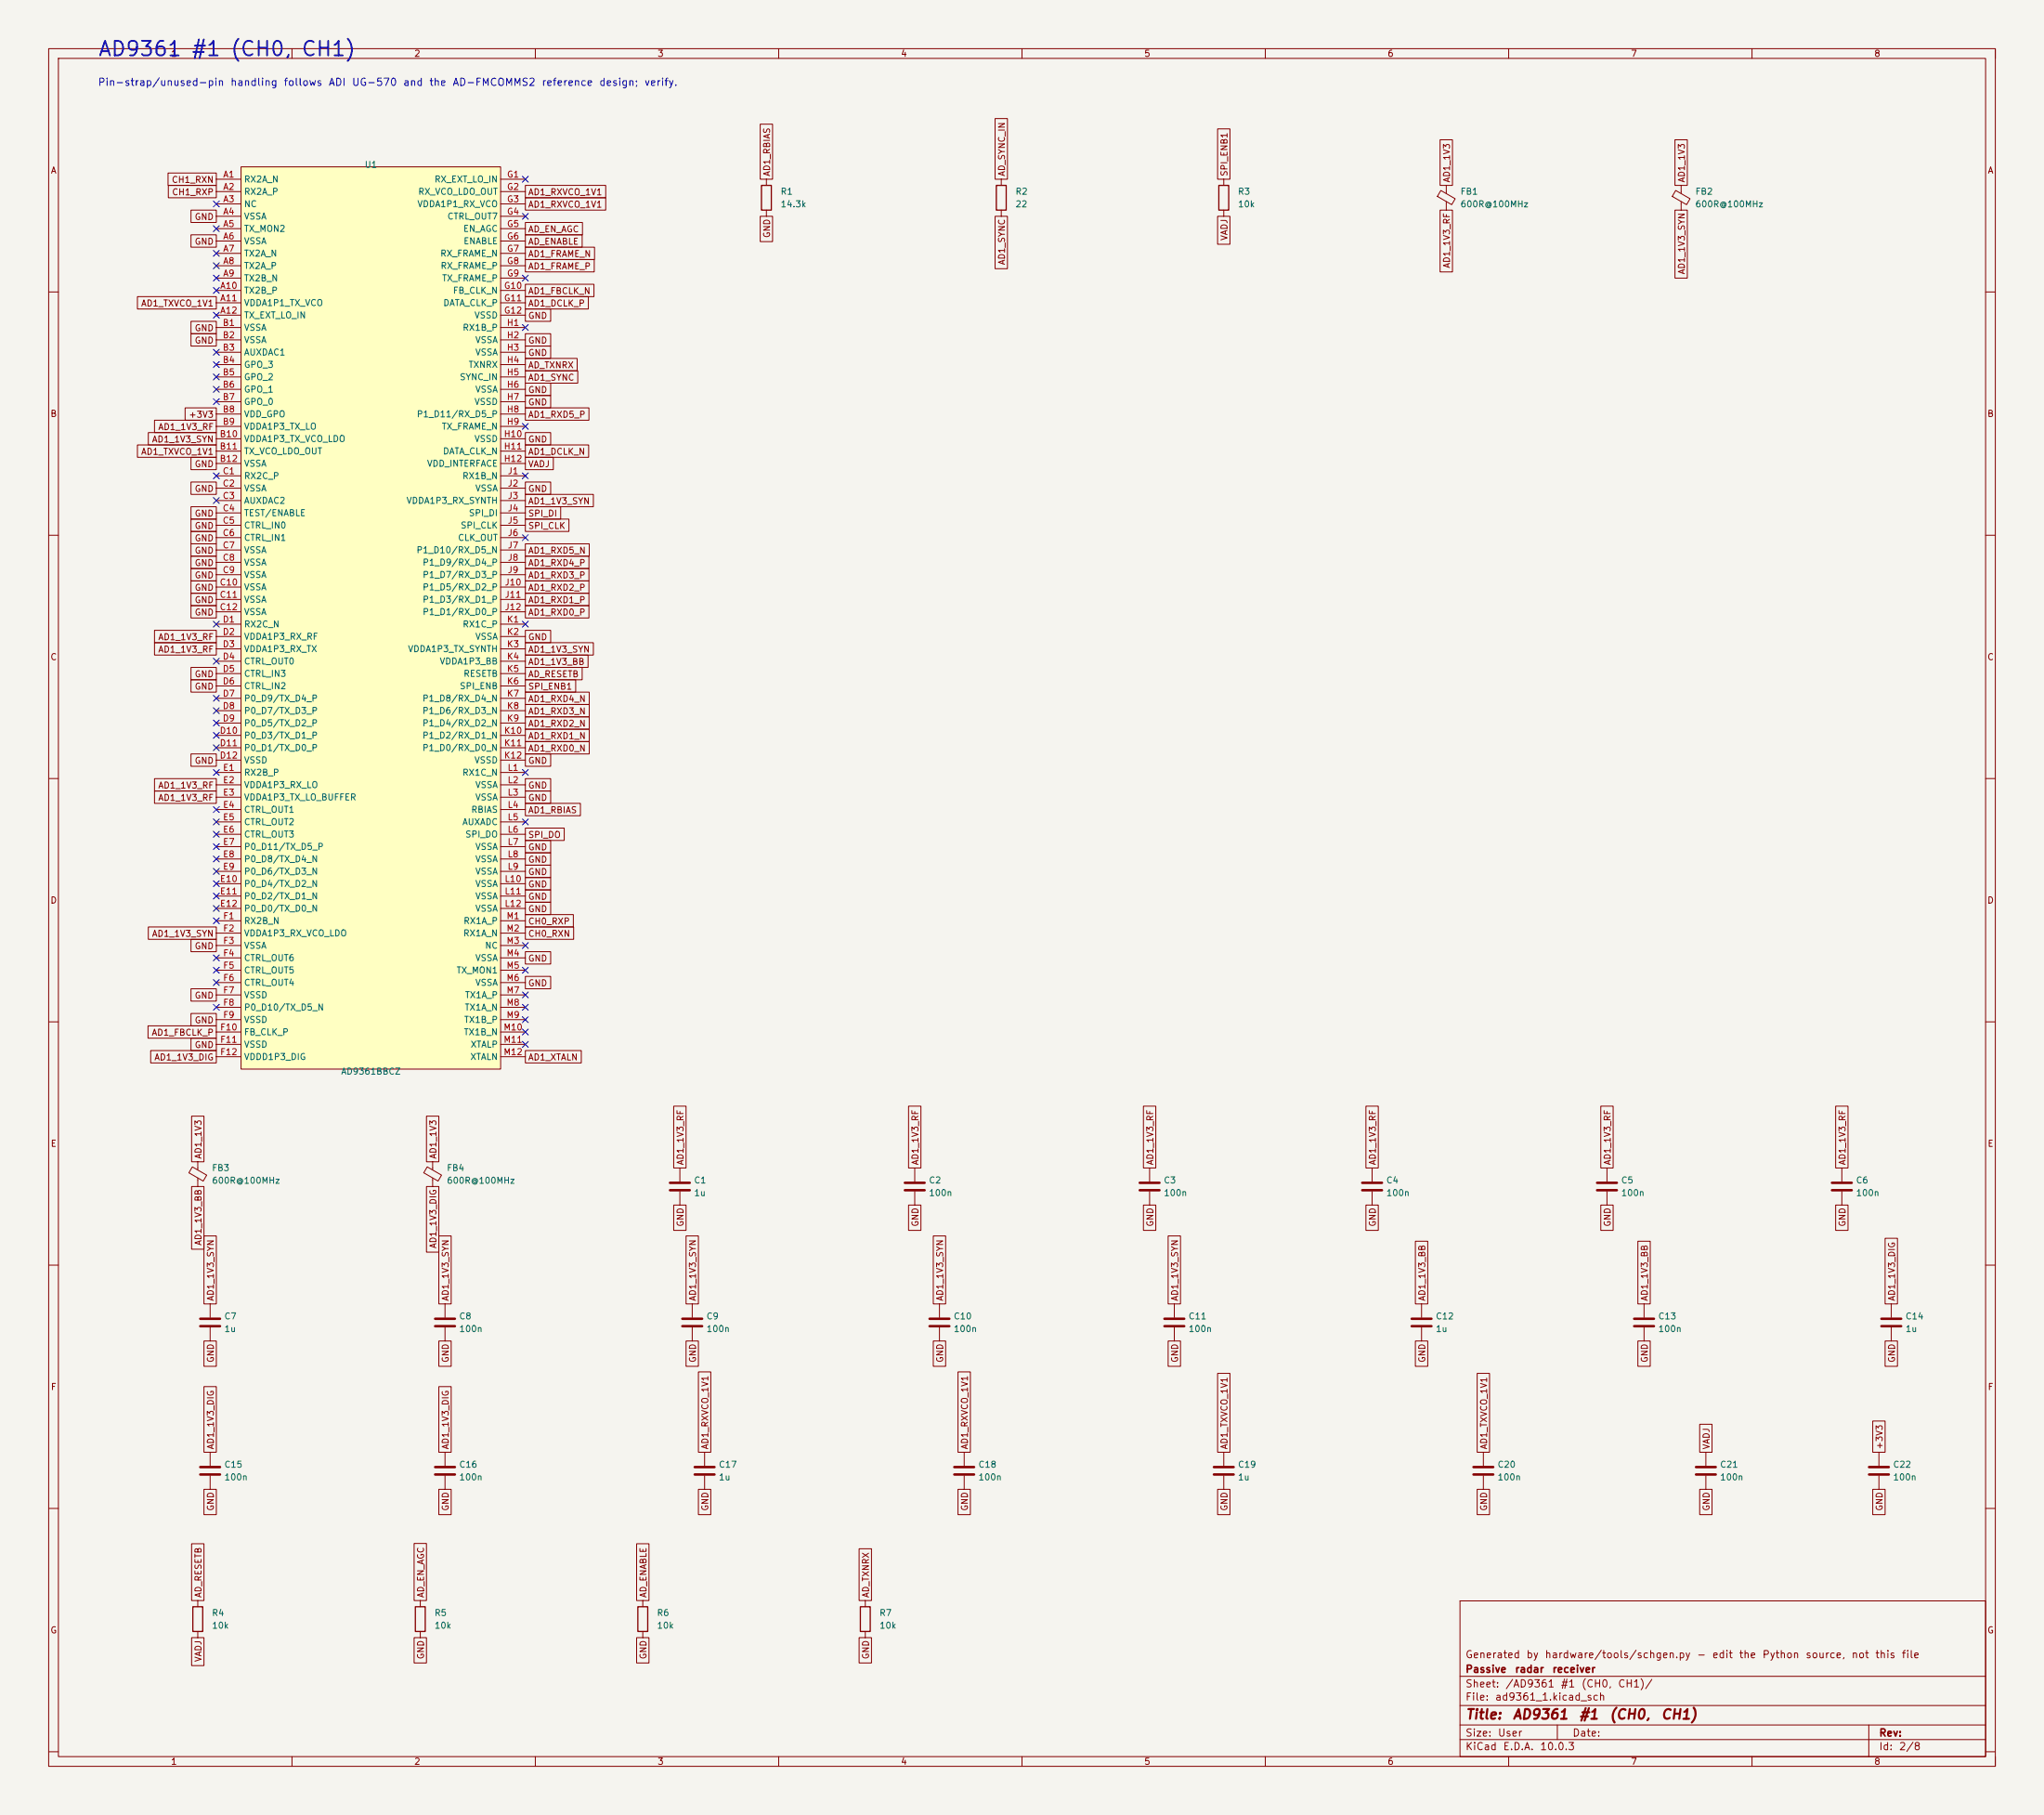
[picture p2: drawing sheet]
<svg xmlns="http://www.w3.org/2000/svg" width="420mm" height="373mm" viewBox="0 0 420 373" stroke-linecap="round" stroke-linejoin="round" font-family="sans-serif">
<path d="M0 0h420v373h-420z" fill="#f5f4ef" stroke="#f5f4ef" stroke-width=".19"/>
<g fill="none" stroke="#840000" stroke-width=".19">
<path d="M10 10h400v353h-400zM12 12h396v349h-396zM60 10v2M110 10v2M160 10v2M210 10v2M260 10v2M310 10v2M360 10v2M410 10v2M157.5 36.8v1.3M205.7 36.8v1.3"/>
<path d="M251.5 36.8v1.3M296.1 39.1l2.9 1.7-.7 1.3-2.9-1.7zM297.2 38.1v1.7M344.3 39.1l3 1.7-.7 1.3-3-1.7zM345.4 38.1v1.7M10 60h2M157.5 43.2v1.2M205.7 43.2v1.2M251.5 43.2v1.2M297.2 41.4v1.8M345.4 41.4v1.8M408 60h2"/>
<path d="M10 110h2M408 110h2M10 160h2M408 160h2M10 210h2M408 210h2M87.8 239.8l2.9 1.7-.7 1.2-2.9-1.7zM88.9 238.8v1.6M10 260h2M88.9 242.1v1.7M139.7 240v2.8M139.7 244.9v2.7"/>
<path d="M188 240v2.8M188 244.9v2.7M281.9 240v2.8M281.9 244.9v2.7M330.2 240v2.8M330.2 244.9v2.7M378.5 240v2.8M378.5 244.9v2.7M408 260h2M91.4 268v2.8M91.4 272.8v2.8M142.2 268v2.8"/>
<path d="M142.2 272.8v2.8M193 268v2.8M193 272.8v2.8M241.3 268v2.8M241.3 272.8v2.8M292.1 268v2.8M292.1 272.8v2.8M337.8 268v2.8M337.8 272.8v2.8M388.6 268v2.8M388.6 272.8v2.8M91.4 298.4v2.8"/>
<path d="M144.8 298.4v2.8M198.1 298.4v2.8M251.5 298.4v2.8M304.8 298.4v2.8M350.5 298.4v2.8M386.1 298.4v2.8M10 310h2M91.4 303.3v2.8M144.8 303.3v2.8M198.1 303.3v2.8M251.5 303.3v2.8M304.8 303.3v2.8"/>
<path d="M350.5 303.3v2.8M386.1 303.3v2.8M408 310h2M40.6 328.9v1.3M40.6 335.3v1.2M86.4 328.9v1.3M86.4 335.3v1.2M132.1 328.9v1.3M132.1 335.3v1.2M177.8 328.9v1.3M177.8 335.3v1.2M300 329h108v32h-108z"/>
<path d="M10 360h2M300 357.5h108M300 354.5h108M300 350.5h108M300 344.5h108M320 354.5v3M384 354.5v6.5M408 360h2M60 361v2M110 361v2M160 361v2M210 361v2"/>
<path d="M260 361v2M310 361v2M360 361v2M410 361v2"/>
</g>
<g fill="none" stroke="#840000" stroke-width=".51">
<path d="M137.7 243.1h4M137.7 244.6h4M185.9 243.1h4.1M185.9 244.6h4.1M279.9 243.1h4.1M279.9 244.6h4.1M328.2 243.1h4M328.2 244.6h4M376.4 243.1h4.1M376.4 244.6h4.1M89.4 271h4.1M89.4 272.5h4.1"/>
<path d="M140.2 271h4.1M140.2 272.5h4.1M191 271h4.1M191 272.5h4.1M239.3 271h4M239.3 272.5h4M290.1 271h4M290.1 272.5h4M335.8 271h4.1M335.8 272.5h4.1M386.6 271h4.1M386.6 272.5h4.1"/>
<path d="M89.4 301.5h4.1M89.4 303h4.1M142.7 301.5h4.1M142.7 303h4.1M196.1 301.5h4.1M196.1 303h4.1M249.4 301.5h4.1M249.4 303h4.1M302.8 301.5h4M302.8 303h4M348.5 301.5h4.1M348.5 303h4.1"/>
<path d="M384 301.5h4.1M384 303h4.1"/>
</g>
<path d="M156.5 38.1h2v5.1h-2zM204.7 38.1h2.1v5.1h-2.1zM250.4 38.1h2.1v5.1h-2.1zM39.6 330.2h2.1v5.1h-2.1zM85.3 330.2h2.1v5.1h-2.1zM131.1 330.2h2v5.1h-2zM176.8 330.2h2v5.1h-2z" fill="none" stroke="#840000" stroke-width=".25"/>
<path d="M49.5 34.3h53.4v185.4h-53.4z" fill="#ffffc2"/>
<g fill="none" stroke="#840000" stroke-width=".19">
<path d="M34.5 35.6h9.9v2.5h-9.9zM34.6 38.1h9.8v2.5h-9.8zM44.4 36.8h5.1M44.4 39.4h5.1M49.5 34.3h53.4v185.4h-53.4zM102.9 36.8h5M102.9 39.4h5M107.9 38.1h16.6v2.5h-16.6zM156.2 25.5h2.6v11.3h-2.6zM204.5 24.4h2.5v12.4h-2.5zM250.2 26.5h2.5v10.3h-2.5zM295.9 28.7h2.6v9.4h-2.6z"/>
<path d="M344.2 28.7h2.5v9.4h-2.5zM39.2 43.2h5.2v2.5h-5.2zM39.2 48.3h5.2v2.5h-5.2zM44.4 41.9h5.1M44.4 44.4h5.1M44.4 47h5.1M44.4 49.5h5.1M44.4 52.1h5.1M44.4 54.6h5.1M44.4 57.1h5.1M44.4 59.7h5.1M102.9 41.9h5"/>
<path d="M102.9 44.4h5M102.9 47h5M102.9 49.5h5M102.9 52.1h5M102.9 54.6h5M102.9 57.1h5M102.9 59.7h5M107.9 40.6h16.6v2.6h-16.6zM107.9 45.7h11.8v2.6h-11.8zM107.9 48.3h11.7v2.5h-11.7zM107.9 50.8h14.3v2.5h-14.3zM107.9 53.3h14.2v2.6h-14.2z"/>
<path d="M107.9 58.4h14.1v2.6h-14.1zM156.2 44.4h2.6v5.3h-2.6zM204.5 44.4h2.5v10.8h-2.5zM250.2 44.4h2.5v5.8h-2.5zM295.9 43.2h2.6v12.7h-2.6zM344.2 43.2h2.5v14h-2.5zM28.2 61h16.2v2.5h-16.2zM39.2 66h5.2v2.6h-5.2zM39.2 68.6h5.2v2.5h-5.2zM44.4 62.2h5.1M44.4 64.8h5.1M44.4 67.3h5.1"/>
<path d="M44.4 69.8h5.1M44.4 72.4h5.1M44.4 74.9h5.1M44.4 77.5h5.1M102.9 62.2h5M102.9 64.8h5M102.9 67.3h5M102.9 69.8h5M102.9 72.4h5M102.9 74.9h5M102.9 77.5h5M107.9 61h13v2.5h-13z"/>
<path d="M107.9 63.5h5.3v2.5h-5.3zM107.9 68.6h5.3v2.5h-5.3zM107.9 71.1h5.3v2.6h-5.3zM107.9 73.7h10.7v2.5h-10.7zM107.9 76.2h10.8v2.5h-10.8zM107.9 78.7h5.3v2.6h-5.3zM28.2 91.4h16.2v2.6h-16.2zM30.5 88.9h13.9v2.5h-13.9zM31.7 86.4h12.7v2.5h-12.7zM38 83.8h6.4v2.6h-6.4zM39.2 99.1h5.2v2.5h-5.2zM39.2 94h5.2v2.5h-5.2z"/>
<path d="M44.4 80h5.1M44.4 82.5h5.1M44.4 85.1h5.1M44.4 87.6h5.1M44.4 90.2h5.1M44.4 92.7h5.1M44.4 95.2h5.1M44.4 97.8h5.1M102.9 80h5M102.9 82.5h5M102.9 85.1h5M102.9 87.6h5"/>
<path d="M102.9 90.2h5M102.9 92.7h5M102.9 95.2h5M102.9 97.8h5M107.9 94h5.8v2.5h-5.8zM107.9 99.1h5.3v2.5h-5.3zM107.9 81.3h5.3v2.5h-5.3zM107.9 83.8h13.1v2.6h-13.1zM107.9 88.9h5.3v2.5h-5.3zM107.9 91.4h13.1v2.6h-13.1zM39.2 104.1h5.2v2.6h-5.2zM39.2 106.7h5.2v2.5h-5.2z"/>
<path d="M39.2 109.2h5.2v2.6h-5.2zM39.2 111.8h5.2v2.5h-5.2zM39.2 114.3h5.2v2.5h-5.2zM39.2 116.8h5.2v2.6h-5.2zM39.2 119.4h5.2v2.5h-5.2zM44.4 100.3h5.1M44.4 102.9h5.1M44.4 105.4h5.1M44.4 107.9h5.1M44.4 110.5h5.1M44.4 113h5.1M44.4 115.6h5.1"/>
<path d="M44.4 118.1h5.1M102.9 100.3h5M102.9 102.9h5M102.9 105.4h5M102.9 107.9h5M102.9 110.5h5M102.9 113h5M102.9 115.6h5M102.9 118.1h5M107.9 101.6h14v2.5h-14zM107.9 104.1h7.3v2.6h-7.3zM107.9 106.7h9v2.5h-9z"/>
<path d="M107.9 111.8h13.2v2.5h-13.2zM107.9 114.3h13.1v2.5h-13.1zM107.9 116.8h13.1v2.6h-13.1zM107.9 119.4h13.1v2.5h-13.1zM31.7 129.5h12.7v2.6h-12.7zM31.7 132.1h12.7v2.5h-12.7zM39.2 121.9h5.2v2.6h-5.2zM39.2 124.5h5.2v2.5h-5.2zM39.2 137.2h5.2v2.5h-5.2zM39.2 139.7h5.2v2.5h-5.2zM44.4 120.6h5.1M44.4 123.2h5.1"/>
<path d="M44.4 125.7h5.1M44.4 128.3h5.1M44.4 130.8h5.1M44.4 133.3h5.1M44.4 135.9h5.1M44.4 138.4h5.1M102.9 120.6h5M102.9 123.2h5M102.9 125.7h5M102.9 128.3h5M102.9 130.8h5M102.9 133.3h5"/>
<path d="M102.9 135.9h5M102.9 138.4h5M107.9 121.9h13.1v2.6h-13.1zM107.9 124.5h13.1v2.5h-13.1zM107.9 129.5h5.3v2.6h-5.3zM107.9 132.1h14v2.5h-14zM107.9 134.6h12.9v2.6h-12.9zM107.9 137.2h11.7v2.5h-11.7zM107.9 139.7h10.4v2.5h-10.4zM39.2 154.9h5.2v2.6h-5.2zM44.4 141h5.1M44.4 143.5h5.1"/>
<path d="M44.4 146h5.1M44.4 148.6h5.1M44.4 151.1h5.1M44.4 153.7h5.1M44.4 156.2h5.1M44.4 158.7h5.1M102.9 141h5M102.9 143.5h5M102.9 146h5M102.9 148.6h5M102.9 151.1h5M102.9 153.7h5"/>
<path d="M102.9 156.2h5M102.9 158.7h5M107.9 142.2h13.2v2.6h-13.2zM107.9 144.8h13.2v2.5h-13.2zM107.9 147.3h13.2v2.6h-13.2zM107.9 149.9h13.2v2.5h-13.2zM107.9 152.4h13.2v2.5h-13.2zM107.9 154.9h5.3v2.6h-5.3zM31.7 160h12.7v2.6h-12.7zM31.7 162.6h12.7v2.5h-12.7zM44.4 161.3h5.1M44.4 163.8h5.1"/>
<path d="M44.4 166.4h5.1M44.4 168.9h5.1M44.4 171.4h5.1M44.4 174h5.1M44.4 176.5h5.1M44.4 179.1h5.1M102.9 161.3h5M102.9 163.8h5M102.9 166.4h5M102.9 168.9h5M102.9 171.4h5M102.9 174h5"/>
<path d="M102.9 176.5h5M102.9 179.1h5M107.9 160h5.3v2.6h-5.3zM107.9 162.6h5.3v2.5h-5.3zM107.9 165.1h11.4v2.5h-11.4zM107.9 170.2h8v2.5h-8zM107.9 172.7h5.3v2.6h-5.3zM107.9 175.3h5.3v2.5h-5.3zM107.9 177.8h5.3v2.5h-5.3zM30.5 190.5h13.9v2.5h-13.9zM39.2 193h5.2v2.6h-5.2zM44.4 181.6h5.1"/>
<path d="M44.4 184.1h5.1M44.4 186.7h5.1M44.4 189.2h5.1M44.4 191.8h5.1M44.4 194.3h5.1M44.4 196.8h5.1M44.4 199.4h5.1M102.9 181.6h5M102.9 184.1h5M102.9 186.7h5M102.9 189.2h5M102.9 191.8h5"/>
<path d="M102.9 194.3h5M102.9 196.8h5M102.9 199.4h5M107.9 180.3h5.3v2.6h-5.3zM107.9 182.9h5.3v2.5h-5.3zM107.9 188h9.9v2.5h-9.9zM107.9 185.4h5.3v2.6h-5.3zM107.9 190.5h10v2.5h-10zM107.9 195.6h5.3v2.5h-5.3zM30.4 210.8h14v2.6h-14zM31 215.9h13.4v2.5h-13.4zM39.2 203.2h5.2v2.5h-5.2z"/>
<path d="M39.2 208.3h5.2v2.5h-5.2zM39.2 213.4h5.2v2.5h-5.2zM44.4 201.9h5.1M44.4 204.5h5.1M44.4 207h5.1M44.4 209.5h5.1M44.4 212.1h5.1M44.4 214.6h5.1M44.4 217.2h5.1M102.9 201.9h5M102.9 204.5h5M102.9 207h5"/>
<path d="M102.9 209.5h5M102.9 212.1h5M102.9 214.6h5M102.9 217.2h5M107.9 215.9h11.5v2.5h-11.5zM107.9 200.7h5.3v2.5h-5.3zM39.4 229.4h2.5v9.4h-2.5zM39.5 239.8l3 1.7-.7 1.2-3-1.7zM40.6 238.8v1.6M87.6 229.4h2.6v9.4h-2.6zM138.4 227.3h2.6v12.7h-2.6zM186.7 227.3h2.5v12.7h-2.5z"/>
<path d="M234.9 227.3h2.6v12.7h-2.6zM280.7 227.3h2.5v12.7h-2.5zM328.9 227.3h2.6v12.7h-2.6zM377.2 227.3h2.5v12.7h-2.5zM39.4 243.8h2.5v12.9h-2.5zM40.6 242.1v1.7M41.9 254h2.6v14h-2.6zM87.6 243.8h2.6v13.5h-2.6zM90.2 254h2.5v14h-2.5zM138.4 247.6h2.6v5.3h-2.6zM141 254h2.5v14h-2.5zM186.7 247.6h2.5v5.3h-2.5z"/>
<path d="M191.8 254h2.5v14h-2.5zM234.9 247.6h2.6v5.3h-2.6zM236.2 240v2.8M236.2 244.9v2.7M240 254h2.6v14h-2.6zM280.7 247.6h2.5v5.3h-2.5zM290.8 255.1h2.6v12.9h-2.6zM328.9 247.6h2.6v5.3h-2.6zM336.5 255.1h2.6v12.9h-2.6zM377.2 247.6h2.5v5.3h-2.5zM387.3 254.5h2.6v13.5h-2.6zM41.9 275.6h2.6v5.2h-2.6z"/>
<path d="M43.2 268v2.8M43.2 272.8v2.8M90.2 275.6h2.5v5.2h-2.5zM141 275.6h2.5v5.2h-2.5zM191.8 275.6h2.5v5.2h-2.5zM240 275.6h2.6v5.2h-2.6zM290.8 275.6h2.6v5.2h-2.6zM336.5 275.6h2.6v5.2h-2.6zM387.3 275.6h2.6v5.2h-2.6zM41.9 285h2.6v13.4h-2.6zM43.2 298.4v2.8M90.2 285h2.5v13.4h-2.5z"/>
<path d="M143.5 281.9h2.6v16.5h-2.6zM196.8 281.9h2.6v16.5h-2.6zM250.2 282.2h2.5v16.2h-2.5zM303.5 282.2h2.6v16.2h-2.6zM349.2 292.7h2.6v5.7h-2.6zM384.8 292h2.6v6.4h-2.6zM39.4 317.3h2.5v11.6h-2.5zM41.9 306.1h2.6v5.2h-2.6zM43.2 303.3v2.8M85.1 317.2h2.5v11.7h-2.5zM90.2 306.1h2.5v5.2h-2.5zM130.8 317.3h2.6v11.6h-2.6z"/>
<path d="M143.5 306.1h2.6v5.2h-2.6zM176.5 318.3h2.6v10.6h-2.6zM196.8 306.1h2.6v5.2h-2.6zM250.2 306.1h2.5v5.2h-2.5zM303.5 306.1h2.6v5.2h-2.6zM349.2 306.1h2.6v5.2h-2.6zM384.8 306.1h2.6v5.2h-2.6zM39.4 336.5h2.5v5.8h-2.5zM85.1 336.5h2.5v5.3h-2.5zM130.8 336.5h2.6v5.3h-2.6zM176.5 336.5h2.6v5.3h-2.6z"/>
</g>
<path d="M234.2 243.1h4.1M234.2 244.6h4.1M41.1 271h4.1M41.1 272.5h4.1M41.1 301.5h4.1M41.1 303h4.1" fill="none" stroke="#840000" stroke-width=".51"/>
<g fill="none" stroke="#000084" stroke-width=".19">
<path d="M107.3 36.2l1.3 1.2M108.6 36.2l-1.3 1.2M43.8 54l1.3 1.2M43.8 41.3l1.3 1.2M43.8 46.4l1.3 1.2M43.8 59.1l1.3 1.2M43.8 51.5l1.3 1.2M43.8 56.5l1.3 1.3M45.1 54l-1.3 1.2M45.1 41.3l-1.3 1.2M45.1 46.4l-1.3 1.2M45.1 59.1l-1.3 1.2"/>
<path d="M45.1 51.5l-1.3 1.2M45.1 56.5l-1.3 1.3M107.3 56.5l1.3 1.3M107.3 43.8l1.3 1.3M108.6 56.5l-1.3 1.3M108.6 43.8l-1.3 1.3M43.8 79.4l1.3 1.2M43.8 64.2l1.3 1.2M43.8 71.8l1.3 1.2M43.8 74.3l1.3 1.2M43.8 76.9l1.3 1.2M45.1 79.4l-1.3 1.2"/>
<path d="M45.1 64.2l-1.3 1.2M45.1 71.8l-1.3 1.2M45.1 74.3l-1.3 1.2M45.1 76.9l-1.3 1.2M107.3 66.7l1.3 1.2M108.6 66.7l-1.3 1.2M43.8 81.9l1.3 1.3M43.8 97.2l1.3 1.2M45.1 81.9l-1.3 1.3M45.1 97.2l-1.3 1.2M107.3 97.2l1.3 1.2M107.3 87l1.3 1.2"/>
<path d="M108.6 87l-1.3 1.2M108.6 97.2l-1.3 1.2M43.8 102.3l1.3 1.2M45.1 102.3l-1.3 1.2M107.3 109.9l1.3 1.2M108.6 109.9l-1.3 1.2M43.8 135.3l1.3 1.2M43.8 127.7l1.3 1.2M45.1 135.3l-1.3 1.2M45.1 127.7l-1.3 1.2M107.3 127.7l1.3 1.2M108.6 127.7l-1.3 1.2"/>
<path d="M43.8 158.1l1.3 1.3M43.8 153.1l1.3 1.2M43.8 150.5l1.3 1.2M43.8 148l1.3 1.2M43.8 145.4l1.3 1.3M43.8 142.9l1.3 1.2M45.1 158.1l-1.3 1.3M45.1 153.1l-1.3 1.2M45.1 150.5l-1.3 1.2M45.1 148l-1.3 1.2M45.1 145.4l-1.3 1.3M45.1 142.9l-1.3 1.2"/>
<path d="M107.3 158.1l1.3 1.3M108.6 158.1l-1.3 1.3M43.8 170.8l1.3 1.3M43.8 178.5l1.3 1.2M43.8 175.9l1.3 1.2M43.8 173.4l1.3 1.2M43.8 168.3l1.3 1.2M43.8 165.8l1.3 1.2M45.1 170.8l-1.3 1.3M45.1 178.5l-1.3 1.2M45.1 175.9l-1.3 1.2M45.1 173.4l-1.3 1.2"/>
<path d="M45.1 168.3l-1.3 1.2M45.1 165.8l-1.3 1.2M107.3 168.3l1.3 1.2M108.6 168.3l-1.3 1.2M43.8 196.2l1.3 1.3M43.8 188.6l1.3 1.2M43.8 186.1l1.3 1.2M43.8 183.5l1.3 1.3M43.8 181l1.3 1.2M43.8 198.8l1.3 1.2M45.1 196.2l-1.3 1.3M45.1 188.6l-1.3 1.2"/>
<path d="M45.1 186.1l-1.3 1.2M45.1 183.5l-1.3 1.3M45.1 181l-1.3 1.2M45.1 198.8l-1.3 1.2M107.3 193.7l1.3 1.2M107.3 198.8l1.3 1.2M108.6 193.7l-1.3 1.2M108.6 198.8l-1.3 1.2M43.8 201.3l1.3 1.2M43.8 206.4l1.3 1.2M45.1 201.3l-1.3 1.2M45.1 206.4l-1.3 1.2"/>
<path d="M107.3 203.9l1.3 1.2M107.3 206.4l1.3 1.2M107.3 214l1.3 1.2M107.3 211.5l1.3 1.2M107.3 208.9l1.3 1.3M108.6 203.9l-1.3 1.2M108.6 206.4l-1.3 1.2M108.6 214l-1.3 1.2M108.6 211.5l-1.3 1.2M108.6 208.9l-1.3 1.3"/>
</g>
<text font-size="3" fill="#0000c2" x="20" y="12.3">AD9361 #1 (CH0, CH1)</text>
<g font-size="2" fill="#840000">
<text x="301" y="353.8">Title:</text>
<text x="310.7" y="353.8">AD9361</text>
<text x="324.3" y="353.8">#1</text>
<text x="330.6" y="353.8">(CH0,</text>
<text x="341.2" y="353.8">CH1)</text>
</g>
<g font-size="1.5" fill="#0000c2">
<text x="20" y="18">Pin-strap/unused-pin</text>
<text x="47.2" y="18">handling</text>
<text x="58.2" y="18">follows</text>
<text x="67.4" y="18">ADI</text>
<text x="72.2" y="18">UG-570</text>
<text x="82.7" y="18">and</text>
<text x="88.1" y="18">the</text>
<text x="92.9" y="18">AD-FMCOMMS2</text>
<text x="111.2" y="18">reference</text>
<text x="123" y="18">design;</text>
<text x="132.3" y="18">verify.</text>
</g>
<g font-size="1.5" fill="#840000">
<text x="301" y="341.1">Generated</text>
<text x="313.5" y="341.1">by</text>
<text x="317.3" y="341.1">hardware/tools/schgen.py</text>
<text x="348.5" y="341.1">-</text>
<text x="351.7" y="341.1">edit</text>
<text x="357.2" y="341.1">the</text>
<text x="362" y="341.1">Python</text>
<text x="370.9" y="341.1">source,</text>
<text x="380.3" y="341.1">not</text>
<text x="385.2" y="341.1">this</text>
<text x="390.6" y="341.1">file</text>
<text x="301" y="347.1">Sheet:</text>
<text x="301" y="344.1">Passive</text>
<text x="309.2" y="347.1">/AD9361</text>
<text x="311.2" y="344.1">radar</text>
<text x="318.8" y="344.1">receiver</text>
<text x="320.6" y="347.1">#1</text>
<text x="324.8" y="347.1">(CH0,</text>
<text x="332.3" y="347.1">CH1)/</text>
<text x="301" y="349.8">File:</text>
<text x="307.1" y="349.8">ad9361_1.kicad_sch</text>
<text x="301" y="357.2">Size:</text>
<text x="307.7" y="357.2">User</text>
<text x="323" y="357.2">Date:</text>
<text x="386" y="357.2">Rev:</text>
<text x="301" y="360">KiCad</text>
<text x="308.7" y="360">E.D.A.</text>
<text x="316.3" y="360">10.0.3</text>
<text x="386" y="360">Id:</text>
<text x="390.1" y="360">2/8</text>
</g>
<g font-size="1.3" fill="#840000">
<text x="35" y="12">1</text>
<text x="85" y="12">2</text>
<text x="135" y="12">3</text>
<text x="185" y="12">4</text>
<text x="235" y="12">5</text>
<text x="285" y="12">6</text>
<text x="335" y="12">7</text>
<text x="385" y="12">8</text>
<text x="10.3" y="36">A</text>
<text x="408.3" y="36">A</text>
<text x="35.2" y="37.9">CH1_RXN</text>
<text x="35.2" y="40.4">CH1_RXP</text>
<text x="108.4" y="40.4">AD1_RXVCO_1V1</text>
<text x="158.5" y="36.4" transform="rotate(-90 158.5 36.4)">AD1_RBIAS</text>
<text x="206.8" y="36.4" transform="rotate(-90 206.8 36.4)">AD_SYNC_IN</text>
<text x="252.5" y="36.4" transform="rotate(-90 252.5 36.4)">SPI_ENB1</text>
<text x="298.2" y="37.6" transform="rotate(-90 298.2 37.6)">AD1_1V3</text>
<text x="346.5" y="37.6" transform="rotate(-90 346.5 37.6)">AD1_1V3</text>
<text x="39.9" y="45.5">GND</text>
<text x="108.4" y="43">AD1_RXVCO_1V1</text>
<text x="39.9" y="50.6">GND</text>
<text x="108.4" y="48.1">AD_EN_AGC</text>
<text x="108.4" y="50.6">AD_ENABLE</text>
<text x="108.4" y="53.1">AD1_FRAME_N</text>
<text x="158.5" y="49" transform="rotate(-90 158.5 49)">GND</text>
<text x="252.5" y="49.5" transform="rotate(-90 252.5 49.5)">VADJ</text>
<text x="108.4" y="55.7">AD1_FRAME_P</text>
<text x="206.8" y="54.6" transform="rotate(-90 206.8 54.6)">AD1_SYNC</text>
<text x="298.2" y="55.2" transform="rotate(-90 298.2 55.2)">AD1_1V3_RF</text>
<text x="346.5" y="56.5" transform="rotate(-90 346.5 56.5)">AD1_1V3_SYN</text>
<text x="28.9" y="63.3">AD1_TXVCO_1V1</text>
<text x="108.4" y="60.8">AD1_FBCLK_N</text>
<text x="108.4" y="63.3">AD1_DCLK_P</text>
<text x="108.4" y="65.8">GND</text>
<text x="39.9" y="68.4">GND</text>
<text x="39.9" y="70.9">GND</text>
<text x="108.4" y="70.9">GND</text>
<text x="108.4" y="73.5">GND</text>
<text x="108.4" y="76">AD_TXNRX</text>
<text x="108.4" y="78.5">AD1_SYNC</text>
<text x="108.4" y="81.1">GND</text>
<text x="108.4" y="83.6">GND</text>
<text x="10.3" y="86">B</text>
<text x="32.4" y="88.7">AD1_1V3_RF</text>
<text x="38.7" y="86.2">+3V3</text>
<text x="108.4" y="86.2">AD1_RXD5_P</text>
<text x="408.3" y="86">B</text>
<text x="28.9" y="93.8">AD1_TXVCO_1V1</text>
<text x="31.1" y="91.2">AD1_1V3_SYN</text>
<text x="108.4" y="91.2">GND</text>
<text x="108.4" y="93.8">AD1_DCLK_N</text>
<text x="39.9" y="101.4">GND</text>
<text x="39.9" y="96.3">GND</text>
<text x="108.4" y="96.3">VADJ</text>
<text x="108.4" y="101.4">GND</text>
<text x="39.9" y="106.5">GND</text>
<text x="108.4" y="103.9">AD1_1V3_SYN</text>
<text x="108.4" y="106.5">SPI_DI</text>
<text x="39.9" y="109">GND</text>
<text x="39.9" y="111.6">GND</text>
<text x="108.4" y="109">SPI_CLK</text>
<text x="39.9" y="114.1">GND</text>
<text x="39.9" y="116.6">GND</text>
<text x="39.9" y="119.2">GND</text>
<text x="108.4" y="114.1">AD1_RXD5_N</text>
<text x="108.4" y="116.6">AD1_RXD4_P</text>
<text x="108.4" y="119.2">AD1_RXD3_P</text>
<text x="39.9" y="121.7">GND</text>
<text x="39.9" y="124.3">GND</text>
<text x="108.4" y="121.7">AD1_RXD2_P</text>
<text x="108.4" y="124.3">AD1_RXD1_P</text>
<text x="32.4" y="131.9">AD1_1V3_RF</text>
<text x="39.9" y="126.8">GND</text>
<text x="108.4" y="126.8">AD1_RXD0_P</text>
<text x="108.4" y="131.9">GND</text>
<text x="10.3" y="136">C</text>
<text x="32.4" y="134.4">AD1_1V3_RF</text>
<text x="108.4" y="134.4">AD1_1V3_SYN</text>
<text x="108.4" y="137">AD1_1V3_BB</text>
<text x="408.3" y="136">C</text>
<text x="39.9" y="139.5">GND</text>
<text x="39.9" y="142">GND</text>
<text x="108.4" y="139.5">AD_RESETB</text>
<text x="108.4" y="142">SPI_ENB1</text>
<text x="108.4" y="144.6">AD1_RXD4_N</text>
<text x="108.4" y="147.1">AD1_RXD3_N</text>
<text x="108.4" y="149.7">AD1_RXD2_N</text>
<text x="108.4" y="152.2">AD1_RXD1_N</text>
<text x="108.4" y="154.7">AD1_RXD0_N</text>
<text x="39.9" y="157.3">GND</text>
<text x="108.4" y="157.3">GND</text>
<text x="32.4" y="162.4">AD1_1V3_RF</text>
<text x="32.4" y="164.9">AD1_1V3_RF</text>
<text x="108.4" y="162.4">GND</text>
<text x="108.4" y="164.9">GND</text>
<text x="108.4" y="167.4">AD1_RBIAS</text>
<text x="108.4" y="172.5">SPI_DO</text>
<text x="108.4" y="175.1">GND</text>
<text x="108.4" y="177.6">GND</text>
<text x="10.3" y="186">D</text>
<text x="108.4" y="180.1">GND</text>
<text x="108.4" y="182.7">GND</text>
<text x="108.4" y="185.2">GND</text>
<text x="408.3" y="186">D</text>
<text x="108.4" y="190.3">CH0_RXP</text>
<text x="108.4" y="187.8">GND</text>
<text x="31.1" y="192.8">AD1_1V3_SYN</text>
<text x="39.9" y="195.4">GND</text>
<text x="108.4" y="192.8">CH0_RXN</text>
<text x="108.4" y="197.9">GND</text>
<text x="108.4" y="203">GND</text>
<text x="39.9" y="205.5">GND</text>
<text x="31.1" y="213.2">AD1_FBCLK_P</text>
<text x="39.9" y="210.6">GND</text>
<text x="39.9" y="215.7">GND</text>
<text x="31.6" y="218.2">AD1_1V3_DIG</text>
<text x="108.4" y="218.2">AD1_XTALN</text>
<text x="10.3" y="236">E</text>
<text x="41.7" y="238.3" transform="rotate(-90 41.7 238.3)">AD1_1V3</text>
<text x="90" y="238.3" transform="rotate(-90 90 238.3)">AD1_1V3</text>
<text x="140.8" y="239.6" transform="rotate(-90 140.8 239.6)">AD1_1V3_RF</text>
<text x="189" y="239.6" transform="rotate(-90 189 239.6)">AD1_1V3_RF</text>
<text x="237.3" y="239.6" transform="rotate(-90 237.3 239.6)">AD1_1V3_RF</text>
<text x="283" y="239.6" transform="rotate(-90 283 239.6)">AD1_1V3_RF</text>
<text x="331.3" y="239.6" transform="rotate(-90 331.3 239.6)">AD1_1V3_RF</text>
<text x="379.5" y="239.6" transform="rotate(-90 379.5 239.6)">AD1_1V3_RF</text>
<text x="408.3" y="236">E</text>
<text x="41.7" y="256.1" transform="rotate(-90 41.7 256.1)">AD1_1V3_BB</text>
<text x="90" y="256.7" transform="rotate(-90 90 256.7)">AD1_1V3_DIG</text>
<text x="140.8" y="252.2" transform="rotate(-90 140.8 252.2)">GND</text>
<text x="189" y="252.2" transform="rotate(-90 189 252.2)">GND</text>
<text x="237.3" y="252.2" transform="rotate(-90 237.3 252.2)">GND</text>
<text x="283" y="252.2" transform="rotate(-90 283 252.2)">GND</text>
<text x="331.3" y="252.2" transform="rotate(-90 331.3 252.2)">GND</text>
<text x="379.5" y="252.2" transform="rotate(-90 379.5 252.2)">GND</text>
<text x="44.2" y="267.5" transform="rotate(-90 44.2 267.5)">AD1_1V3_SYN</text>
<text x="92.5" y="267.5" transform="rotate(-90 92.5 267.5)">AD1_1V3_SYN</text>
<text x="143.3" y="267.5" transform="rotate(-90 143.3 267.5)">AD1_1V3_SYN</text>
<text x="194.1" y="267.5" transform="rotate(-90 194.1 267.5)">AD1_1V3_SYN</text>
<text x="242.4" y="267.5" transform="rotate(-90 242.4 267.5)">AD1_1V3_SYN</text>
<text x="293.2" y="267.5" transform="rotate(-90 293.2 267.5)">AD1_1V3_BB</text>
<text x="338.9" y="267.5" transform="rotate(-90 338.9 267.5)">AD1_1V3_BB</text>
<text x="389.7" y="267.5" transform="rotate(-90 389.7 267.5)">AD1_1V3_DIG</text>
<text x="44.2" y="280.1" transform="rotate(-90 44.2 280.1)">GND</text>
<text x="92.5" y="280.1" transform="rotate(-90 92.5 280.1)">GND</text>
<text x="143.3" y="280.1" transform="rotate(-90 143.3 280.1)">GND</text>
<text x="194.1" y="280.1" transform="rotate(-90 194.1 280.1)">GND</text>
<text x="242.4" y="280.1" transform="rotate(-90 242.4 280.1)">GND</text>
<text x="293.2" y="280.1" transform="rotate(-90 293.2 280.1)">GND</text>
<text x="338.9" y="280.1" transform="rotate(-90 338.9 280.1)">GND</text>
<text x="389.7" y="280.1" transform="rotate(-90 389.7 280.1)">GND</text>
<text x="10.3" y="286">F</text>
<text x="408.3" y="286">F</text>
<text x="44.2" y="298" transform="rotate(-90 44.2 298)">AD1_1V3_DIG</text>
<text x="92.5" y="298" transform="rotate(-90 92.5 298)">AD1_1V3_DIG</text>
<text x="145.8" y="298" transform="rotate(-90 145.8 298)">AD1_RXVCO_1V1</text>
<text x="199.2" y="298" transform="rotate(-90 199.2 298)">AD1_RXVCO_1V1</text>
<text x="252.5" y="298" transform="rotate(-90 252.5 298)">AD1_TXVCO_1V1</text>
<text x="305.9" y="298" transform="rotate(-90 305.9 298)">AD1_TXVCO_1V1</text>
<text x="351.6" y="298" transform="rotate(-90 351.6 298)">VADJ</text>
<text x="387.1" y="298" transform="rotate(-90 387.1 298)">+3V3</text>
<text x="44.2" y="310.6" transform="rotate(-90 44.2 310.6)">GND</text>
<text x="92.5" y="310.6" transform="rotate(-90 92.5 310.6)">GND</text>
<text x="145.8" y="310.6" transform="rotate(-90 145.8 310.6)">GND</text>
<text x="199.2" y="310.6" transform="rotate(-90 199.2 310.6)">GND</text>
<text x="252.5" y="310.6" transform="rotate(-90 252.5 310.6)">GND</text>
<text x="305.9" y="310.6" transform="rotate(-90 305.9 310.6)">GND</text>
<text x="351.6" y="310.6" transform="rotate(-90 351.6 310.6)">GND</text>
<text x="387.1" y="310.6" transform="rotate(-90 387.1 310.6)">GND</text>
<text x="41.7" y="328.5" transform="rotate(-90 41.7 328.5)">AD_RESETB</text>
<text x="87.4" y="328.5" transform="rotate(-90 87.4 328.5)">AD_EN_AGC</text>
<text x="133.1" y="328.5" transform="rotate(-90 133.1 328.5)">AD_ENABLE</text>
<text x="178.9" y="328.5" transform="rotate(-90 178.9 328.5)">AD_TXNRX</text>
<text x="10.3" y="336">G</text>
<text x="408.3" y="336">G</text>
<text x="41.7" y="341.6" transform="rotate(-90 41.7 341.6)">VADJ</text>
<text x="87.4" y="341.1" transform="rotate(-90 87.4 341.1)">GND</text>
<text x="133.1" y="341.1" transform="rotate(-90 133.1 341.1)">GND</text>
<text x="178.9" y="341.1" transform="rotate(-90 178.9 341.1)">GND</text>
<text x="35" y="363">1</text>
<text x="85" y="363">2</text>
<text x="135" y="363">3</text>
<text x="185" y="363">4</text>
<text x="235" y="363">5</text>
<text x="285" y="363">6</text>
<text x="335" y="363">7</text>
<text x="385" y="363">8</text>
</g>
<g font-size="1.3" fill="#006464">
<text x="74.8" y="34.8">U1</text>
<text x="50" y="37.8">RX2A_N</text>
<text x="50" y="40.3">RX2A_P</text>
<text x="85.8" y="40.3">RX_VCO_LDO_OUT</text>
<text x="89.2" y="37.8">RX_EXT_LO_IN</text>
<text x="160.3" y="40.3">R1</text>
<text x="208.5" y="40.3">R2</text>
<text x="254.3" y="40.3">R3</text>
<text x="300" y="40.3">FB1</text>
<text x="348.2" y="40.3">FB2</text>
<text x="50" y="42.9">NC</text>
<text x="50" y="45.4">VSSA</text>
<text x="50" y="48">TX_MON2</text>
<text x="85.6" y="42.9">VDDA1P1_RX_VCO</text>
<text x="91.8" y="45.4">CTRL_OUT7</text>
<text x="95.1" y="48">EN_AGC</text>
<text x="160.3" y="42.9">14.3k</text>
<text x="208.5" y="42.9">22</text>
<text x="254.3" y="42.9">10k</text>
<text x="300" y="42.9">600R@100MHz</text>
<text x="348.2" y="42.9">600R@100MHz</text>
<text x="50" y="50.5">VSSA</text>
<text x="50" y="53">TX2A_N</text>
<text x="90.4" y="53">RX_FRAME_N</text>
<text x="95.1" y="50.5">ENABLE</text>
<text x="50" y="55.6">TX2A_P</text>
<text x="50" y="58.1">TX2B_N</text>
<text x="90.4" y="55.6">RX_FRAME_P</text>
<text x="90.7" y="58.1">TX_FRAME_P</text>
<text x="50" y="60.7">TX2B_P</text>
<text x="50" y="63.2">VDDA1P1_TX_VCO</text>
<text x="50" y="65.7">TX_EXT_LO_IN</text>
<text x="91" y="63.2">DATA_CLK_P</text>
<text x="93" y="60.7">FB_CLK_N</text>
<text x="97.4" y="65.7">VSSD</text>
<text x="50" y="68.3">VSSA</text>
<text x="50" y="70.8">VSSA</text>
<text x="95" y="68.3">RX1B_P</text>
<text x="97.6" y="70.8">VSSA</text>
<text x="50" y="73.4">AUXDAC1</text>
<text x="50" y="75.9">GPO_3</text>
<text x="96.2" y="75.9">TXNRX</text>
<text x="97.6" y="73.4">VSSA</text>
<text x="50" y="78.4">GPO_2</text>
<text x="50" y="81">GPO_1</text>
<text x="50" y="83.5">GPO_0</text>
<text x="94.4" y="78.4">SYNC_IN</text>
<text x="97.4" y="83.5">VSSD</text>
<text x="97.6" y="81">VSSA</text>
<text x="50" y="86.1">VDD_GPO</text>
<text x="50" y="88.6">VDDA1P3_TX_LO</text>
<text x="85.5" y="86.1">P1_D11/RX_D5_P</text>
<text x="90.7" y="88.6">TX_FRAME_N</text>
<text x="50" y="91.1">VDDA1P3_TX_VCO_LDO</text>
<text x="50" y="93.7">TX_VCO_LDO_OUT</text>
<text x="90.9" y="93.7">DATA_CLK_N</text>
<text x="97.4" y="91.1">VSSD</text>
<text x="50" y="96.2">VSSA</text>
<text x="50" y="98.8">RX2C_P</text>
<text x="50" y="101.3">VSSA</text>
<text x="87.6" y="96.2">VDD_INTERFACE</text>
<text x="94.9" y="98.8">RX1B_N</text>
<text x="97.6" y="101.3">VSSA</text>
<text x="50" y="103.8">AUXDAC2</text>
<text x="50" y="106.4">TEST/ENABLE</text>
<text x="83.4" y="103.8">VDDA1P3_RX_SYNTH</text>
<text x="96.2" y="106.4">SPI_DI</text>
<text x="50" y="108.9">CTRL_IN0</text>
<text x="50" y="111.5">CTRL_IN1</text>
<text x="94" y="111.5">CLK_OUT</text>
<text x="94.5" y="108.9">SPI_CLK</text>
<text x="50" y="114">VSSA</text>
<text x="50" y="116.5">VSSA</text>
<text x="50" y="119.1">VSSA</text>
<text x="85.5" y="114">P1_D10/RX_D5_N</text>
<text x="86.7" y="116.5">P1_D9/RX_D4_P</text>
<text x="86.7" y="119.1">P1_D7/RX_D3_P</text>
<text x="50" y="121.6">VSSA</text>
<text x="50" y="124.2">VSSA</text>
<text x="86.7" y="121.6">P1_D5/RX_D2_P</text>
<text x="86.7" y="124.2">P1_D3/RX_D1_P</text>
<text x="50" y="126.7">VSSA</text>
<text x="50" y="129.2">RX2C_N</text>
<text x="50" y="131.8">VDDA1P3_RX_RF</text>
<text x="86.7" y="126.7">P1_D1/RX_D0_P</text>
<text x="95" y="129.2">RX1C_P</text>
<text x="97.6" y="131.8">VSSA</text>
<text x="50" y="134.3">VDDA1P3_RX_TX</text>
<text x="50" y="136.9">CTRL_OUT0</text>
<text x="83.7" y="134.3">VDDA1P3_TX_SYNTH</text>
<text x="90.2" y="136.9">VDDA1P3_BB</text>
<text x="50" y="139.4">CTRL_IN3</text>
<text x="50" y="141.9">CTRL_IN2</text>
<text x="94.4" y="141.9">SPI_ENB</text>
<text x="95.1" y="139.4">RESETB</text>
<text x="50" y="144.5">P0_D9/TX_D4_P</text>
<text x="50" y="147">P0_D7/TX_D3_P</text>
<text x="50" y="149.6">P0_D5/TX_D2_P</text>
<text x="86.7" y="144.5">P1_D8/RX_D4_N</text>
<text x="86.7" y="147">P1_D6/RX_D3_N</text>
<text x="86.7" y="149.6">P1_D4/RX_D2_N</text>
<text x="50" y="152.1">P0_D3/TX_D1_P</text>
<text x="50" y="154.6">P0_D1/TX_D0_P</text>
<text x="86.7" y="152.1">P1_D2/RX_D1_N</text>
<text x="86.7" y="154.6">P1_D0/RX_D0_N</text>
<text x="50" y="157.2">VSSD</text>
<text x="50" y="159.7">RX2B_P</text>
<text x="94.9" y="159.7">RX1C_N</text>
<text x="97.4" y="157.2">VSSD</text>
<text x="50" y="162.3">VDDA1P3_RX_LO</text>
<text x="50" y="164.8">VDDA1P3_TX_LO_BUFFER</text>
<text x="50" y="167.3">CTRL_OUT1</text>
<text x="96.7" y="167.3">RBIAS</text>
<text x="97.6" y="162.3">VSSA</text>
<text x="97.6" y="164.8">VSSA</text>
<text x="50" y="169.9">CTRL_OUT2</text>
<text x="50" y="172.4">CTRL_OUT3</text>
<text x="94.9" y="169.9">AUXADC</text>
<text x="95.5" y="172.4">SPI_DO</text>
<text x="50" y="175">P0_D11/TX_D5_P</text>
<text x="50" y="177.5">P0_D8/TX_D4_N</text>
<text x="97.6" y="175">VSSA</text>
<text x="97.6" y="177.5">VSSA</text>
<text x="50" y="180">P0_D6/TX_D3_N</text>
<text x="50" y="182.6">P0_D4/TX_D2_N</text>
<text x="50" y="185.1">P0_D2/TX_D1_N</text>
<text x="97.6" y="180">VSSA</text>
<text x="97.6" y="182.6">VSSA</text>
<text x="97.6" y="185.1">VSSA</text>
<text x="50" y="187.7">P0_D0/TX_D0_N</text>
<text x="50" y="190.2">RX2B_N</text>
<text x="95.1" y="190.2">RX1A_P</text>
<text x="97.6" y="187.7">VSSA</text>
<text x="50" y="192.7">VDDA1P3_RX_VCO_LDO</text>
<text x="50" y="195.3">VSSA</text>
<text x="50" y="197.8">CTRL_OUT6</text>
<text x="95.1" y="192.7">RX1A_N</text>
<text x="97.6" y="197.8">VSSA</text>
<text x="99.6" y="195.3">NC</text>
<text x="50" y="200.4">CTRL_OUT5</text>
<text x="50" y="202.9">CTRL_OUT4</text>
<text x="93.7" y="200.4">TX_MON1</text>
<text x="97.6" y="202.9">VSSA</text>
<text x="50" y="205.4">VSSD</text>
<text x="50" y="208">P0_D10/TX_D5_N</text>
<text x="95.4" y="208">TX1A_N</text>
<text x="95.4" y="205.4">TX1A_P</text>
<text x="50" y="210.5">VSSD</text>
<text x="50" y="213.1">FB_CLK_P</text>
<text x="50" y="215.6">VSSD</text>
<text x="95.2" y="213.1">TX1B_N</text>
<text x="95.3" y="210.5">TX1B_P</text>
<text x="96.6" y="215.6">XTALP</text>
<text x="50" y="218.1">VDDD1P3_DIG</text>
<text x="70" y="221.1">AD9361BBCZ</text>
<text x="96.5" y="218.1">XTALN</text>
<text x="43.4" y="241">FB3</text>
<text x="43.4" y="243.6">600R@100MHz</text>
<text x="91.7" y="241">FB4</text>
<text x="91.7" y="243.6">600R@100MHz</text>
<text x="142.5" y="243.5">C1</text>
<text x="190.8" y="243.5">C2</text>
<text x="239" y="243.5">C3</text>
<text x="284.7" y="243.5">C4</text>
<text x="333" y="243.5">C5</text>
<text x="381.3" y="243.5">C6</text>
<text x="142.5" y="246.1">1u</text>
<text x="190.8" y="246.1">100n</text>
<text x="239" y="246.1">100n</text>
<text x="284.7" y="246.1">100n</text>
<text x="333" y="246.1">100n</text>
<text x="381.3" y="246.1">100n</text>
<text x="46" y="271.5">C7</text>
<text x="46" y="274.1">1u</text>
<text x="94.2" y="271.5">C8</text>
<text x="94.2" y="274.1">100n</text>
<text x="145" y="271.5">C9</text>
<text x="145" y="274.1">100n</text>
<text x="195.8" y="274.1">100n</text>
<text x="195.8" y="271.5">C10</text>
<text x="244.1" y="274.1">100n</text>
<text x="244.1" y="271.5">C11</text>
<text x="294.9" y="274.1">1u</text>
<text x="294.9" y="271.5">C12</text>
<text x="340.6" y="274.1">100n</text>
<text x="340.6" y="271.5">C13</text>
<text x="391.4" y="274.1">1u</text>
<text x="391.4" y="271.5">C14</text>
<text x="46" y="304.5">100n</text>
<text x="46" y="301.9">C15</text>
<text x="94.2" y="304.5">100n</text>
<text x="94.2" y="301.9">C16</text>
<text x="147.6" y="304.5">1u</text>
<text x="147.6" y="301.9">C17</text>
<text x="200.9" y="304.5">100n</text>
<text x="200.9" y="301.9">C18</text>
<text x="254.3" y="304.5">1u</text>
<text x="254.3" y="301.9">C19</text>
<text x="307.6" y="304.5">100n</text>
<text x="307.6" y="301.9">C20</text>
<text x="353.3" y="304.5">100n</text>
<text x="353.3" y="301.9">C21</text>
<text x="388.9" y="304.5">100n</text>
<text x="388.9" y="301.9">C22</text>
<text x="43.4" y="332.4">R4</text>
<text x="43.4" y="335">10k</text>
<text x="89.2" y="332.4">R5</text>
<text x="89.2" y="335">10k</text>
<text x="134.9" y="332.4">R6</text>
<text x="134.9" y="335">10k</text>
<text x="180.6" y="332.4">R7</text>
<text x="180.6" y="335">10k</text>
</g>
<g font-size="1.3" fill="#a90000">
<text x="45.7" y="36.8">A1</text>
<text x="45.7" y="39.3">A2</text>
<text x="45.7" y="41.9">A3</text>
<text x="104.1" y="36.8">G1</text>
<text x="104.1" y="39.3">G2</text>
<text x="104.1" y="41.9">G3</text>
<text x="45.7" y="44.4">A4</text>
<text x="45.7" y="47">A5</text>
<text x="104.1" y="44.4">G4</text>
<text x="104.1" y="47">G5</text>
<text x="45.7" y="49.5">A6</text>
<text x="45.7" y="52">A7</text>
<text x="104.1" y="49.5">G6</text>
<text x="104.1" y="52">G7</text>
<text x="45.1" y="59.7">A10</text>
<text x="45.7" y="54.6">A8</text>
<text x="45.7" y="57.1">A9</text>
<text x="103.5" y="59.7">G10</text>
<text x="104.1" y="54.6">G8</text>
<text x="104.1" y="57.1">G9</text>
<text x="45.1" y="62.2">A11</text>
<text x="45.1" y="64.7">A12</text>
<text x="103.5" y="62.2">G11</text>
<text x="103.5" y="64.7">G12</text>
<text x="45.6" y="67.3">B1</text>
<text x="45.6" y="69.8">B2</text>
<text x="104" y="67.3">H1</text>
<text x="104" y="69.8">H2</text>
<text x="45.6" y="72.4">B3</text>
<text x="45.6" y="74.9">B4</text>
<text x="45.6" y="77.4">B5</text>
<text x="104" y="72.4">H3</text>
<text x="104" y="74.9">H4</text>
<text x="104" y="77.4">H5</text>
<text x="45.6" y="80">B6</text>
<text x="45.6" y="82.5">B7</text>
<text x="104" y="80">H6</text>
<text x="104" y="82.5">H7</text>
<text x="45.6" y="85.1">B8</text>
<text x="45.6" y="87.6">B9</text>
<text x="104" y="85.1">H8</text>
<text x="104" y="87.6">H9</text>
<text x="45" y="90.1">B10</text>
<text x="45" y="92.7">B11</text>
<text x="45" y="95.2">B12</text>
<text x="103.4" y="90.1">H10</text>
<text x="103.4" y="92.7">H11</text>
<text x="103.4" y="95.2">H12</text>
<text x="45.6" y="97.8">C1</text>
<text x="45.6" y="100.3">C2</text>
<text x="104.2" y="97.8">J1</text>
<text x="104.2" y="100.3">J2</text>
<text x="45.6" y="102.8">C3</text>
<text x="45.6" y="105.4">C4</text>
<text x="45.6" y="107.9">C5</text>
<text x="104.2" y="102.8">J3</text>
<text x="104.2" y="105.4">J4</text>
<text x="104.2" y="107.9">J5</text>
<text x="45.6" y="110.5">C6</text>
<text x="45.6" y="113">C7</text>
<text x="104.2" y="110.5">J6</text>
<text x="104.2" y="113">J7</text>
<text x="45.6" y="115.5">C8</text>
<text x="45.6" y="118.1">C9</text>
<text x="104.2" y="115.5">J8</text>
<text x="104.2" y="118.1">J9</text>
<text x="45" y="120.6">C10</text>
<text x="45" y="123.2">C11</text>
<text x="45" y="125.7">C12</text>
<text x="103.6" y="120.6">J10</text>
<text x="103.6" y="123.2">J11</text>
<text x="103.6" y="125.7">J12</text>
<text x="45.6" y="128.2">D1</text>
<text x="45.6" y="130.8">D2</text>
<text x="104.1" y="128.2">K1</text>
<text x="104.1" y="130.8">K2</text>
<text x="45.6" y="133.3">D3</text>
<text x="45.6" y="135.9">D4</text>
<text x="104.1" y="133.3">K3</text>
<text x="104.1" y="135.9">K4</text>
<text x="45.6" y="138.4">D5</text>
<text x="45.6" y="140.9">D6</text>
<text x="45.6" y="143.5">D7</text>
<text x="104.1" y="138.4">K5</text>
<text x="104.1" y="140.9">K6</text>
<text x="104.1" y="143.5">K7</text>
<text x="45.6" y="146">D8</text>
<text x="45.6" y="148.6">D9</text>
<text x="104.1" y="146">K8</text>
<text x="104.1" y="148.6">K9</text>
<text x="45" y="151.1">D10</text>
<text x="45" y="153.6">D11</text>
<text x="103.5" y="151.1">K10</text>
<text x="103.5" y="153.6">K11</text>
<text x="45" y="156.2">D12</text>
<text x="45.7" y="158.7">E1</text>
<text x="45.7" y="161.3">E2</text>
<text x="103.5" y="156.2">K12</text>
<text x="104.2" y="158.7">L1</text>
<text x="104.2" y="161.3">L2</text>
<text x="45.7" y="163.8">E3</text>
<text x="45.7" y="166.3">E4</text>
<text x="104.2" y="163.8">L3</text>
<text x="104.2" y="166.3">L4</text>
<text x="45.7" y="168.9">E5</text>
<text x="45.7" y="171.4">E6</text>
<text x="45.7" y="174">E7</text>
<text x="104.2" y="168.9">L5</text>
<text x="104.2" y="171.4">L6</text>
<text x="104.2" y="174">L7</text>
<text x="45.7" y="176.5">E8</text>
<text x="45.7" y="179">E9</text>
<text x="104.2" y="176.5">L8</text>
<text x="104.2" y="179">L9</text>
<text x="45.1" y="181.6">E10</text>
<text x="45.1" y="184.1">E11</text>
<text x="103.6" y="181.6">L10</text>
<text x="103.6" y="184.1">L11</text>
<text x="45.1" y="186.7">E12</text>
<text x="45.7" y="189.2">F1</text>
<text x="45.7" y="191.7">F2</text>
<text x="103.6" y="186.7">L12</text>
<text x="104" y="189.2">M1</text>
<text x="104" y="191.7">M2</text>
<text x="45.7" y="194.3">F3</text>
<text x="45.7" y="196.8">F4</text>
<text x="104" y="194.3">M3</text>
<text x="104" y="196.8">M4</text>
<text x="45.7" y="199.4">F5</text>
<text x="45.7" y="201.9">F6</text>
<text x="104" y="199.4">M5</text>
<text x="104" y="201.9">M6</text>
<text x="45.7" y="204.4">F7</text>
<text x="45.7" y="207">F8</text>
<text x="45.7" y="209.5">F9</text>
<text x="104" y="204.4">M7</text>
<text x="104" y="207">M8</text>
<text x="104" y="209.5">M9</text>
<text x="45.1" y="212.1">F10</text>
<text x="45.1" y="214.6">F11</text>
<text x="103.4" y="212.1">M10</text>
<text x="103.4" y="214.6">M11</text>
<text x="45.1" y="217.1">F12</text>
<text x="103.4" y="217.1">M12</text>
</g>
</svg>
